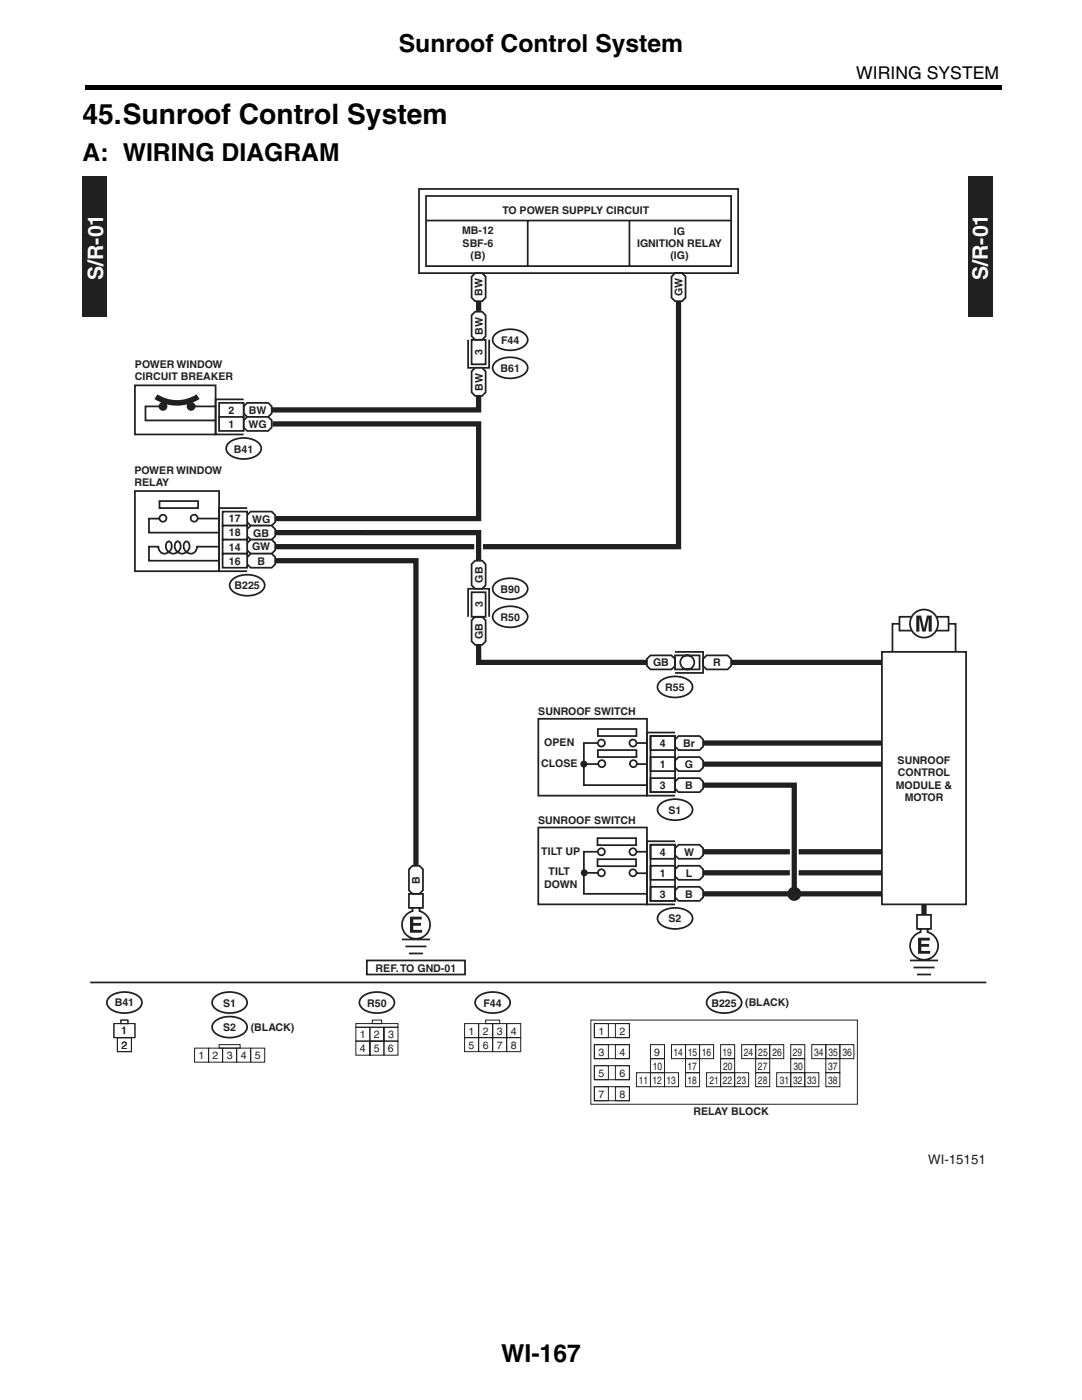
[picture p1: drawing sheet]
<svg xmlns="http://www.w3.org/2000/svg" width="216mm" height="279mm" viewBox="0 0 216 279" stroke-linecap="round" stroke-linejoin="round" font-family="sans-serif">
<path d="M17 17h183v.8h-183z" fill="#000"/>
<g fill="#231f20">
<path d="M16.5 35.3h4.9v28h-4.9z"/>
<path d="M193.3 35.3h4.9v28h-4.9z"/>
</g>
<path d="M93.4 123.1v-5.6h4.2v5.6M18 196.1h178.9" fill="none" stroke="#231f20" stroke-width=".35"/>
<path d="M135.4 60.1v49h-80.5M54.9 111.9h28.1v60.9M95.5 128.7v3.5h33.6M140.3 174.2h35.7M140.3 178.4h35.7M140.3 170h35.7" fill="none" stroke="#231f20" stroke-width="1.1" stroke-linecap="butt"/>
<path d="M94.8 123.1h1.4l.7 .7v4.2l-.7 .7h-1.4l-.7-.7v-4.2z" fill="#fff"/>
<path d="M94.1 118.2h2.8v4.9h-2.8zM94.8 123.1h1.4l.7 .7v4.2l-.7 .7h-1.4l-.7-.7v-4.2z" fill="none" stroke="#231f20" stroke-width=".35"/>
<path d="M94.8 111.9h1.4l.7 .7v4.2l-.7 .7h-1.4l-.7-.7v-4.2z" fill="#fff"/>
<path d="M94.1 67.8h2.8v4.9h-2.8zM97.6 67.8v5.6h-4.2v-5.6M94.8 111.9h1.4l.7 .7v4.2l-.7 .7h-1.4l-.7-.7v-4.2z" fill="none" stroke="#231f20" stroke-width=".35"/>
<path d="M94.1 74.1l.7-.7h1.4l.7 .7v4.2l-.7 .7h-1.4l-.7-.7z" fill="#fff"/>
<path d="M94.1 74.1l.7-.7h1.4l.7 .7v4.2l-.7 .7h-1.4l-.7-.7z" fill="none" stroke="#231f20" stroke-width=".35"/>
<path d="M94.1 62.9l.7-.7h1.4l.7 .7v4.2l-.7 .7h-1.4l-.7-.7z" fill="#fff"/>
<path d="M48.6 79.7h-5.6v7h5.6M94.1 62.9l.7-.7h1.4l.7 .7v4.2l-.7 .7h-1.4l-.7-.7z" fill="none" stroke="#231f20" stroke-width=".35"/>
<path d="M48.6 81.1l.7-.7h4.2l.7 .7v1.4l-.7 .7h-4.2l-.7-.7z" fill="#fff"/>
<path d="M48.6 81.1l.7-.7h4.2l.7 .7v1.4l-.7 .7h-4.2l-.7-.7z" fill="none" stroke="#231f20" stroke-width=".35"/>
<path d="M43.7 80.4h4.9v2.8h-4.9z" fill="#fff"/>
<path d="M43.7 80.4h4.9v2.8h-4.9z" fill="none" stroke="#231f20" stroke-width=".35"/>
<path d="M48.6 83.9l.7-.7h4.2l.7 .7v1.4l-.7 .7h-4.2l-.7-.7z" fill="#fff"/>
<path d="M48.6 83.9l.7-.7h4.2l.7 .7v1.4l-.7 .7h-4.2l-.7-.7z" fill="none" stroke="#231f20" stroke-width=".35"/>
<path d="M43.7 83.2h4.9v2.8h-4.9z" fill="#fff"/>
<path d="M43.7 83.2h4.9v2.8h-4.9zM49.3 101.4h-5.6v12.6h5.6" fill="none" stroke="#231f20" stroke-width=".35"/>
<path d="M50 102.1h4.2l.7 .7v1.4l-.7 .7h-4.2l-.7-.7v-1.4z" fill="#fff"/>
<path d="M50 102.1h4.2l.7 .7v1.4l-.7 .7h-4.2l-.7-.7v-1.4z" fill="none" stroke="#231f20" stroke-width=".35"/>
<path d="M44.4 102.1h4.9v2.8h-4.9z" fill="#fff"/>
<path d="M44.4 102.1h4.9v2.8h-4.9z" fill="none" stroke="#231f20" stroke-width=".35"/>
<path d="M50 104.9h4.2l.7 .7v1.4l-.7 .7h-4.2l-.7-.7v-1.4z" fill="#fff"/>
<path d="M50 104.9h4.2l.7 .7v1.4l-.7 .7h-4.2l-.7-.7v-1.4z" fill="none" stroke="#231f20" stroke-width=".35"/>
<path d="M44.4 104.9h4.9v2.8h-4.9z" fill="#fff"/>
<path d="M44.4 104.9h4.9v2.8h-4.9z" fill="none" stroke="#231f20" stroke-width=".35"/>
<path d="M49.3 108.4l.7-.7h4.2l.7 .7v1.4l-.7 .7h-4.2l-.7-.7z" fill="#fff"/>
<path d="M49.3 108.4l.7-.7h4.2l.7 .7v1.4l-.7 .7h-4.2l-.7-.7z" fill="none" stroke="#231f20" stroke-width=".35"/>
<path d="M44.4 107.7h4.9v2.8h-4.9z" fill="#fff"/>
<path d="M44.4 107.7h4.9v2.8h-4.9z" fill="none" stroke="#231f20" stroke-width=".35"/>
<path d="M50 110.5h4.2l.7 .7v1.4l-.7 .7h-4.2l-.7-.7v-1.4z" fill="#fff"/>
<path d="M50 110.5h4.2l.7 .7v1.4l-.7 .7h-4.2l-.7-.7v-1.4z" fill="none" stroke="#231f20" stroke-width=".35"/>
<path d="M44.4 110.5h4.9v2.8h-4.9z" fill="#fff"/>
<path d="M98.7 66.9a4.8 4.8 0 0 1 6.3 0 1.63 1.63 0 0 1-1 2.6 4.9 4.9 0 0 1-5.3-.8 1.38 1.38 0 0 1 0-1.8zM98.7 72.5a4.8 4.8 0 0 1 6.3 0 1.63 1.63 0 0 1-1 2.6 4.9 4.9 0 0 1-5.3-.8 1.38 1.38 0 0 1 0-1.8zM45.5 88.6a4.8 4.8 0 0 1 6.3 0 1.63 1.63 0 0 1-1 2.6 4.9 4.9 0 0 1-5.3-.8 1.38 1.38 0 0 1 0-1.8zM44.4 110.5h4.9v2.8h-4.9zM46.2 115.9a4.8 4.8 0 0 1 6.3 0 1.63 1.63 0 0 1-1 2.6 4.9 4.9 0 0 1-5.3-.7 1.38 1.38 0 0 1 0-1.9zM98.7 116.6a4.8 4.8 0 0 1 6.3 0 1.63 1.63 0 0 1-1 2.6 4.9 4.9 0 0 1-5.3-.8 1.38 1.38 0 0 1 0-1.8zM98.7 122.2a4.8 4.8 0 0 1 6.3 0 1.63 1.63 0 0 1-1 2.6 4.9 4.9 0 0 1-5.3-.8 1.38 1.38 0 0 1 0-1.8zM131.6 136.2a4.8 4.8 0 0 1 6.3 0 1.63 1.63 0 0 1-1 2.6 4.9 4.9 0 0 1-5.3-.7 1.38 1.38 0 0 1 0-1.9zM82.3 172.8h1.4l.7 .7v4.2l-.7 .7h-1.4l-.7-.7v-4.2zM131.6 160.7a4.8 4.8 0 0 1 6.3 0 1.63 1.63 0 0 1-1 2.6 4.9 4.9 0 0 1-5.3-.7 1.38 1.38 0 0 1 0-1.9zM131.6 182.4a4.8 4.8 0 0 1 6.3 0 1.63 1.63 0 0 1-1 2.6 4.9 4.9 0 0 1-5.3-.7 1.38 1.38 0 0 1 0-1.9z" fill="none" stroke="#231f20" stroke-width=".35"/>
<path d="M81.8 183h2.4v.6h-1.7v.6h1.5v.6h-1.5v.8h1.8v.6h-2.5z" fill="#231f20"/>
<path d="M26.9 98h16.8v16h-16.8zM43.7 109.1h-4.4a1.35 1.35 0 0 1-1.9 1.2 1.35 1.35 0 0 1-.3-2.2h.2a1.39 1.39 0 0 1 .3 1.7 1.39 1.39 0 0 1-1.6 .7 1.37 1.37 0 0 1-1.1-1.1 1.37 1.37 0 0 1 .5-1.3h.2a1.43 1.43 0 0 1-.1 2.1 1.43 1.43 0 0 1-2.1-.2 1.25 1.25 0 0 1 .2-1.9h.2a1.36 1.36 0 0 1 0 2 1.36 1.36 0 0 1-2-.1l-.2-.9h-1.9v2.8h14M81.6 178.4h2.8v2.8h-2.8zM80.2 187.5h5.6M80.9 188.9h4.2M81.6 190.3h2.8M82.3 181.2v.7a2.8 2.8 0 0 0-1.6 4.3 2.8 2.8 0 0 0 4.6 0 2.8 2.8 0 0 0-1.6-4.3v-.7" fill="none" stroke="#231f20" stroke-width=".35"/>
<circle cx="38.8" cy="103.4" r=".7" fill="#fff"/>
<circle cx="38.8" cy="103.4" r=".7" fill="none" stroke="#231f20" stroke-width=".35"/>
<circle cx="32.5" cy="103.4" r=".7" fill="#fff"/>
<g fill="none" stroke="#231f20" stroke-width=".35">
<path d="M85 44h60.9M94.1 55.2l.7-.7h1.4l.7 .7v4.2l-.7 .7h-1.4l-.7-.7zM105.3 44v9.1M31.8 103.5h-2.1v2.8h14M39.4 103.5h4.3"/>
<circle cx="32.5" cy="103.4" r=".7"/>
</g>
<path d="M95.5 79v2.8h-41.3M95.5 60.1v2.1M54.4 84.6h41.1v18.9h-40.6" fill="none" stroke="#231f20" stroke-width="1.1" stroke-linecap="butt"/>
<path d="M141 130.8h4.2l.7 .7v1.4l-.7 .7h-4.2l-.7-.7v-1.4z" fill="#fff"/>
<path d="M141 130.8h4.2l.7 .7v1.4l-.7 .7h-4.2l-.7-.7v-1.4z" fill="none" stroke="#231f20" stroke-width=".35"/>
<path d="M129.8 130.8h4.2l.7 .7v1.4l-.7 .7h-4.2l-.7-.7v-1.4z" fill="#fff"/>
<g fill="none" stroke="#231f20" stroke-width=".35">
<path d="M129.8 130.8h4.2l.7 .7v1.4l-.7 .7h-4.2l-.7-.7v-1.4z"/>
<circle cx="126.3" cy="148.3" r=".7"/>
</g>
<circle cx="116.5" cy="152.5" r=".7" fill="#231f20"/>
<g fill="none" stroke="#231f20" stroke-width=".35">
<path d="M107.5 143.5h21.6v15.3h-21.6zM116.5 152.5h2.8M119.3 145.5h7.7v1.4h-7.7zM119.3 149.7h7.7v1.4h-7.7zM119.3 148.3h-2.8v8.4h12.6M127 148.3h2.1M127.1 152.5h2"/>
<circle cx="120" cy="148.3" r=".7"/>
<circle cx="120.1" cy="152.4" r=".7"/>
<circle cx="126.4" cy="152.4" r=".7"/>
<circle cx="126.3" cy="170" r=".7"/>
</g>
<circle cx="116.6" cy="174.2" r=".7" fill="#231f20"/>
<g fill="none" stroke="#231f20" stroke-width=".35">
<path d="M179.5 123.1h9.8v2.8h-9.8zM107.4 165.2h21.7v15.3h-21.7zM116.6 174.2h2.8M119.3 167.3h7.7v1.4h-7.7zM119.3 171.5h7.7v1.4h-7.7zM119.3 170h-2.8v8.4h12.6M127 174.3h2.1M127.1 170h2"/>
<circle cx="120" cy="170" r=".7"/>
<circle cx="120" cy="174.2" r=".7"/>
<circle cx="126.3" cy="174.2" r=".7"/>
</g>
<circle cx="184.4" cy="124.5" r="2.8" fill="#fff"/>
<circle cx="184.4" cy="124.5" r="2.8" fill="none" stroke="#231f20" stroke-width=".35"/>
<g fill="#231f20">
<path d="M182.9 122.9h1l.5 2.5 .6-2.5h1v3.2h-.6v-2.7l-.6 2.7h-.7l-.6-2.7v2.7h-.6z"/>
<path d="M183.2 187.2h2.4v.6h-1.7v.6h1.6v.6h-1.6v.8h1.8v.6h-2.5z"/>
</g>
<path d="M179.5 124.5h-1.4v5.6M189.3 124.5h1.4v5.6M134.7 146.2h-5.6v12.6h5.6M181.6 191.7h5.6M182.3 193.1h4.2M183 182.6h2.8v2.8h-2.8zM183 194.5h2.8M183.8 185.4v.7a2.8 2.8 0 0 0-1.6 4.3 2.8 2.8 0 0 0 4.6 0 2.8 2.8 0 0 0-1.6-4.3v-.7" fill="none" stroke="#231f20" stroke-width=".35"/>
<path d="M135.4 146.9h4.2l.7 .7v1.4l-.7 .7h-4.2l-.7-.7v-1.4z" fill="#fff"/>
<path d="M135.4 146.9h4.2l.7 .7v1.4l-.7 .7h-4.2l-.7-.7v-1.4z" fill="none" stroke="#231f20" stroke-width=".35"/>
<path d="M129.8 146.9h4.9v2.8h-4.9z" fill="#fff"/>
<path d="M129.8 146.9h4.9v2.8h-4.9z" fill="none" stroke="#231f20" stroke-width=".35"/>
<path d="M135.4 151.1h4.2l.7 .7v1.4l-.7 .7h-4.2l-.7-.7v-1.4z" fill="#fff"/>
<path d="M135.4 151.1h4.2l.7 .7v1.4l-.7 .7h-4.2l-.7-.7v-1.4z" fill="none" stroke="#231f20" stroke-width=".35"/>
<path d="M129.8 151.1h4.9v2.8h-4.9z" fill="#fff"/>
<path d="M129.8 151.1h4.9v2.8h-4.9z" fill="none" stroke="#231f20" stroke-width=".35"/>
<path d="M134.7 156l.7-.7h4.2l.7 .7v1.4l-.7 .7h-4.2l-.7-.7z" fill="#fff"/>
<path d="M134.7 156l.7-.7h4.2l.7 .7v1.4l-.7 .7h-4.2l-.7-.7z" fill="none" stroke="#231f20" stroke-width=".35"/>
<path d="M129.8 155.3h4.9v2.8h-4.9z" fill="#fff"/>
<path d="M129.8 155.3h4.9v2.8h-4.9zM134.7 167.9h-5.6v12.6h5.6" fill="none" stroke="#231f20" stroke-width=".35"/>
<path d="M134.7 169.3l.7-.7h4.2l.7 .7v1.4l-.7 .7h-4.2l-.7-.7z" fill="#fff"/>
<path d="M134.7 169.3l.7-.7h4.2l.7 .7v1.4l-.7 .7h-4.2l-.7-.7z" fill="none" stroke="#231f20" stroke-width=".35"/>
<path d="M129.8 168.6h4.9v2.8h-4.9z" fill="#fff"/>
<path d="M129.8 168.6h4.9v2.8h-4.9z" fill="none" stroke="#231f20" stroke-width=".35"/>
<path d="M135.4 172.8h4.2l.7 .7v1.4l-.7 .7h-4.2l-.7-.7v-1.4z" fill="#fff"/>
<path d="M135.4 172.8h4.2l.7 .7v1.4l-.7 .7h-4.2l-.7-.7v-1.4z" fill="none" stroke="#231f20" stroke-width=".35"/>
<path d="M129.8 172.8h4.9v2.8h-4.9z" fill="#fff"/>
<path d="M129.8 172.8h4.9v2.8h-4.9z" fill="none" stroke="#231f20" stroke-width=".35"/>
<path d="M134.7 177.7l.7-.7h4.2l.7 .7v1.4l-.7 .7h-4.2l-.7-.7z" fill="#fff"/>
<path d="M134.7 177.7l.7-.7h4.2l.7 .7v1.4l-.7 .7h-4.2l-.7-.7z" fill="none" stroke="#231f20" stroke-width=".35"/>
<path d="M129.8 177h4.9v2.8h-4.9z" fill="#fff"/>
<path d="M129.8 177h4.9v2.8h-4.9z" fill="none" stroke="#231f20" stroke-width=".35"/>
<circle cx="158.5" cy="178.4" r="1.4" fill="#231f20"/>
<g fill="none" stroke="#231f20" stroke-width=".35">
<path d="M134.7 130.8h4.9v2.8h-4.9zM176 130.1h16.8v50.4h-16.8zM21.7 199.2a4.8 4.8 0 0 1 6.3 0 1.63 1.63 0 0 1-1 2.6 4.9 4.9 0 0 1-5.3-.7 1.38 1.38 0 0 1 0-1.9zM42.7 199.2a4.8 4.8 0 0 1 6.3 0 1.63 1.63 0 0 1-1 2.6 4.9 4.9 0 0 1-5.3-.7 1.38 1.38 0 0 1 0-1.9zM95.2 199.2a4.8 4.8 0 0 1 6.3 0 1.63 1.63 0 0 1-1 2.6 4.9 4.9 0 0 1-5.3-.7 1.38 1.38 0 0 1 0-1.9zM141.4 199.2a4.8 4.8 0 0 1 6.3 0 1.63 1.63 0 0 1-1 2.6 4.9 4.9 0 0 1-5.3-.7 1.38 1.38 0 0 1 0-1.9zM42.7 204.1a4.8 4.8 0 0 1 6.3 0 1.63 1.63 0 0 1-1 2.6 4.9 4.9 0 0 1-5.3-.7 1.38 1.38 0 0 1 0-1.9z"/>
<circle cx="137.2" cy="132.2" r="1.4"/>
</g>
<g fill="none" stroke="#231f20" stroke-width=".2">
<path d="M22.7 204.3h4.2v2.8h-4.2zM23.4 207.1h2.8v2.8h-2.8zM24.1 203.6h1.4v.7h-1.4zM38.8 209.2h2.8v2.8h-2.8zM41.6 209.2h2.8v2.8h-2.8zM43.7 208.5h4.2v.7h-4.2zM44.4 209.2h2.8v2.8h-2.8zM47.2 209.2h2.8v2.8h-2.8zM50 209.2h2.8v2.8h-2.8zM92.7 204.3h2.8v2.8h-2.8zM92.7 207.1h2.8v2.8h-2.8zM95.5 204.3h2.8v2.8h-2.8z"/>
<path d="M95.5 207.1h2.8v2.8h-2.8zM96.9 203.6h2.8v.7h-2.8zM98.3 204.3h2.8v2.8h-2.8zM98.3 207.1h2.8v2.8h-2.8zM101.1 207.1h2.8v2.8h-2.8zM101.1 204.3h2.8v2.8h-2.8zM117.9 203.6h53.2v16.8h-53.2zM118.6 204.3h2.8v2.8h-2.8zM118.6 208.5h2.8v2.8h-2.8zM118.6 212.7h2.8v2.8h-2.8zM118.6 216.9h2.8v2.8h-2.8zM118.6 204.3h7v2.8h-7z"/>
<path d="M118.6 208.5h7v2.8h-7zM118.6 212.7h7v2.8h-7zM118.6 216.9h7v2.8h-7zM122.8 204.3h2.8v2.8h-2.8zM122.8 208.5h2.8v2.8h-2.8zM122.8 212.7h2.8v2.8h-2.8zM122.8 216.9h2.8v2.8h-2.8zM127 214.1h2.8v2.8h-2.8zM129.8 211.3h2.8v2.8h-2.8zM129.8 214.1h2.8v2.8h-2.8zM129.8 208.5h2.8v2.8h-2.8zM132.6 214.1h2.8v2.8h-2.8z"/>
<path d="M134 208.5h2.8v2.8h-2.8zM136.8 208.5h2.8v2.8h-2.8zM136.8 211.3h2.8v2.8h-2.8zM136.8 214.1h2.8v2.8h-2.8zM139.6 208.5h2.8v2.8h-2.8zM141 214.1h2.8v2.8h-2.8zM143.8 208.5h2.8v2.8h-2.8zM143.8 211.3h2.8v2.8h-2.8zM143.8 214.1h2.8v2.8h-2.8zM146.6 214.1h2.8v2.8h-2.8zM148 208.5h2.8v2.8h-2.8zM150.8 208.5h2.8v2.8h-2.8z"/>
<path d="M150.8 211.3h2.8v2.8h-2.8zM150.8 214.1h2.8v2.8h-2.8zM153.6 208.5h2.8v2.8h-2.8zM155 214.1h2.8v2.8h-2.8zM157.8 208.5h2.8v2.8h-2.8zM157.8 211.3h2.8v2.8h-2.8zM157.8 214.1h2.8v2.8h-2.8zM160.6 214.1h2.8v2.8h-2.8zM162 208.5h2.8v2.8h-2.8zM164.8 208.5h2.8v2.8h-2.8zM164.8 211.3h2.8v2.8h-2.8zM164.8 214.1h2.8v2.8h-2.8z"/>
<path d="M167.6 208.5h2.8v2.8h-2.8z"/>
</g>
<circle cx="32.5" cy="81.1" r=".7" fill="#231f20"/>
<circle cx="32.5" cy="81.1" r=".7" fill="none" stroke="#231f20" stroke-width=".35"/>
<circle cx="38.1" cy="81.1" r=".7" fill="#231f20"/>
<g fill="none" stroke="#231f20" stroke-width=".35">
<path d="M26.9 76.9h16.1v9.8h-16.1zM32.5 81.1h-3.5v2.8h14M38.1 81.1h4.9"/>
<circle cx="38.1" cy="81.1" r=".7"/>
</g>
<path d="M31.4 78.7a7.2 7.2 0 0 0 7.8 0l.6 .9a8.3 8.3 0 0 1-9 0z" fill="#231f20"/>
<path d="M83.6 37.7h63.7v16.8h-63.7zM85 39.1h60.9v14h-60.9zM125.6 44v9.1M134 55.2l.7-.7h1.4l.7 .7v4.2l-.7 .7h-1.4l-.7-.7zM31.8 100h7.7v1.4h-7.7zM134.7 130.1h5.6v4.2h-5.6M129.8 146.9h4.9v11.2h-4.9zM129.8 168.6h4.9v11.2h-4.9zM72.1 199.2a4.8 4.8 0 0 1 6.3 0 1.63 1.63 0 0 1-1 2.6 4.9 4.9 0 0 1-5.3-.7 1.38 1.38 0 0 1 0-1.9zM73.2 191.7h19.6v2.8h-19.6z" fill="none" stroke="#231f20" stroke-width=".35"/>
<path d="M95.5 108.4v1.4M158.5 167.2v8.4" fill="none" stroke="#fff" stroke-width="1.8" stroke-linecap="butt"/>
<path d="M54.9 106.3h40.6v5.6M145.9 132.2h30.1M140.3 156.7h18.2v21.7M140.3 148.3h35.7M140.3 152.5h35.7M184.4 180.5v2.1" fill="none" stroke="#231f20" stroke-width="1.1" stroke-linecap="butt"/>
<path d="M71 205.1h2.8v2.7h-2.8zM71 207.8h2.8v2.8h-2.8zM71 204.3h8.4v.8h-8.4zM73.8 205.1h2.8v2.7h-2.8zM73.8 207.8h2.8v2.8h-2.8zM74.3 203.6h1.9v.7h-1.9zM76.6 205.1h2.8v2.7h-2.8zM76.6 207.8h2.8v2.8h-2.8z" fill="none" stroke="#231f20" stroke-width=".2"/>
<text font-size="5.6" x="16.5" y="24.8">45.Sunroof Control System</text>
<g font-size="4.9">
<text x="79.6" y="10.3">Sunroof Control System</text>
<text x="16.5" y="32.1">A: WIRING DIAGRAM</text>
<text x="100" y="271.9">WI-167</text>
</g>
<g font-size="4.2" fill="#fff">
<text x="20.6" y="55.9" transform="rotate(-90 20.6 55.9)">S/R-01</text>
<text x="197.2" y="55.9" transform="rotate(-90 197.2 55.9)">S/R-01</text>
</g>
<text font-size="3.5" x="170.9" y="15.7">WIRING SYSTEM</text>
<text font-size="2.6" fill="#231f20" x="185.3" y="232.4">WI-15151</text>
<g font-size="2.1" fill="#231f20">
<text x="92.2" y="46.8">MB-12</text>
<text x="100.3" y="42.8">TO POWER SUPPLY CIRCUIT</text>
<text x="134.5" y="46.8">IG</text>
<text x="92.3" y="49.3">SBF-6</text>
<text x="93.9" y="51.7">(B)</text>
<text x="127.2" y="49.3">IGNITION RELAY</text>
<text x="133.8" y="51.8">(IG)</text>
<text x="96.3" y="59.1" transform="rotate(-90 96.3 59.1)">BW</text>
<text x="136.2" y="59.1" transform="rotate(-90 136.2 59.1)">GW</text>
<text x="96.3" y="70.8" transform="rotate(-90 96.3 70.8)">3</text>
<text x="96.4" y="66.9" transform="rotate(-90 96.4 66.9)">BW</text>
<text x="100" y="68.6">F44</text>
<text x="26.9" y="73.4">POWER WINDOW</text>
<text x="26.9" y="75.9">CIRCUIT BREAKER</text>
<text x="99.9" y="74.2">B61</text>
<text x="45.6" y="82.6">2</text>
<text x="49.7" y="82.6">BW</text>
<text x="96.4" y="78.1" transform="rotate(-90 96.4 78.1)">BW</text>
<text x="45.6" y="85.4">1</text>
<text x="49.6" y="85.4">WG</text>
<text x="26.8" y="94.6">POWER WINDOW</text>
<text x="46.7" y="90.3">B41</text>
<text x="26.8" y="97.1">RELAY</text>
<text x="45.7" y="104.2">17</text>
<text x="45.7" y="107">18</text>
<text x="50.3" y="104.3">WG</text>
<text x="50.5" y="107.1">GB</text>
<text x="45.7" y="112.8">16</text>
<text x="45.7" y="110">14</text>
<text x="50.3" y="109.8">GW</text>
<text x="51.4" y="112.7">B</text>
<text x="46.8" y="117.6">B225</text>
<text x="96.4" y="116.3" transform="rotate(-90 96.4 116.3)">GB</text>
<text x="99.9" y="118.3">B90</text>
<text x="96.4" y="121.2" transform="rotate(-90 96.4 121.2)">3</text>
<text x="99.9" y="123.9">R50</text>
<text x="96.4" y="127.5" transform="rotate(-90 96.4 127.5)">GB</text>
<text x="130.4" y="133">GB</text>
<text x="132.8" y="137.9">R55</text>
<text x="142.4" y="133">R</text>
<text x="107.4" y="142.7">SUNROOF SWITCH</text>
<text x="108.6" y="149">OPEN</text>
<text x="131.7" y="149.1">4</text>
<text x="136.4" y="149.1">Br</text>
<text x="108" y="153.1">CLOSE</text>
<text x="131.7" y="153.3">1</text>
<text x="136.7" y="153.3">G</text>
<text x="179.2" y="152.5">SUNROOF</text>
<text x="179.2" y="155">CONTROL</text>
<text x="131.7" y="157.5">3</text>
<text x="136.8" y="157.5">B</text>
<text x="178.8" y="157.5">MODULE &amp;</text>
<text x="180.6" y="159.9">MOTOR</text>
<text x="107.4" y="164.4">SUNROOF SWITCH</text>
<text x="133.5" y="162.4">S1</text>
<text x="108" y="170.7">TILT UP</text>
<text x="131.7" y="170.8">4</text>
<text x="136.5" y="170.8">W</text>
<text x="83.8" y="176.4" transform="rotate(-90 83.8 176.4)">B</text>
<text x="108.6" y="177.2">DOWN</text>
<text x="109.5" y="174.8">TILT</text>
<text x="131.7" y="175">1</text>
<text x="131.7" y="179.2">3</text>
<text x="136.8" y="179.2">B</text>
<text x="136.9" y="175">L</text>
<text x="133.5" y="184.1">S2</text>
<text x="75" y="193.9">REF. TO GND-01</text>
<text x="22.9" y="200.9">B41</text>
<text x="44.5" y="200.9">S1</text>
<text x="73.3" y="200.9">R50</text>
<text x="96.5" y="200.9">F44</text>
<text x="142" y="200.9">B225</text>
<text x="148.7" y="200.8">(BLACK)</text>
<text x="24.2" y="206.5">1</text>
<text x="24.3" y="209.4">2</text>
<text x="44.5" y="205.8">S2</text>
<text x="50" y="205.7">(BLACK)</text>
<text x="71.8" y="207.2">1</text>
<text x="74.6" y="207.2">2</text>
<text x="77.4" y="207.2">3</text>
<text x="93.5" y="206.5">1</text>
<text x="93.5" y="209.3">5</text>
<text x="96.3" y="209.3">6</text>
<text x="96.3" y="206.5">2</text>
<text x="99.1" y="209.3">7</text>
<text x="99.1" y="206.5">3</text>
<text x="101.9" y="206.5">4</text>
<text x="101.9" y="209.3">8</text>
<text x="119.4" y="206.5">1</text>
<text x="123.6" y="206.5">2</text>
<text x="39.6" y="211.4">1</text>
<text x="42.4" y="211.4">2</text>
<text x="45.2" y="211.4">3</text>
<text x="48" y="211.4">4</text>
<text x="50.8" y="211.4">5</text>
<text x="71.8" y="210.1">4</text>
<text x="74.6" y="210.1">5</text>
<text x="77.4" y="210.1">6</text>
<text x="119.4" y="210.7">3</text>
<text x="119.4" y="214.9">5</text>
<text x="123.6" y="210.7">4</text>
<text x="123.6" y="214.9">6</text>
<text x="130.3" y="213.5">10</text>
<text x="130.6" y="210.7">9</text>
<text x="134.4" y="210.7">14</text>
<text x="137.2" y="213.5">17</text>
<text x="137.3" y="210.7">15</text>
<text x="140.1" y="210.7">16</text>
<text x="144.2" y="210.7">19</text>
<text x="144.4" y="213.5">20</text>
<text x="148.5" y="210.7">24</text>
<text x="151.3" y="213.5">27</text>
<text x="151.4" y="210.7">25</text>
<text x="154.2" y="210.7">26</text>
<text x="158.2" y="210.7">29</text>
<text x="158.4" y="213.5">30</text>
<text x="162.5" y="210.7">34</text>
<text x="165.3" y="213.5">37</text>
<text x="165.4" y="210.7">35</text>
<text x="168.2" y="210.7">36</text>
<text x="119.4" y="219.1">7</text>
<text x="123.6" y="219.1">8</text>
<text x="127.5" y="216.3">11</text>
<text x="130.2" y="216.3">12</text>
<text x="133" y="216.3">13</text>
<text x="137.2" y="216.3">18</text>
<text x="141.6" y="216.3">21</text>
<text x="144.3" y="216.3">22</text>
<text x="147.1" y="216.3">23</text>
<text x="151.3" y="216.3">28</text>
<text x="155.6" y="216.3">31</text>
<text x="158.3" y="216.3">32</text>
<text x="161.1" y="216.3">33</text>
<text x="165.3" y="216.3">38</text>
<text x="138.4" y="222.5">RELAY BLOCK</text>
</g>
</svg>
